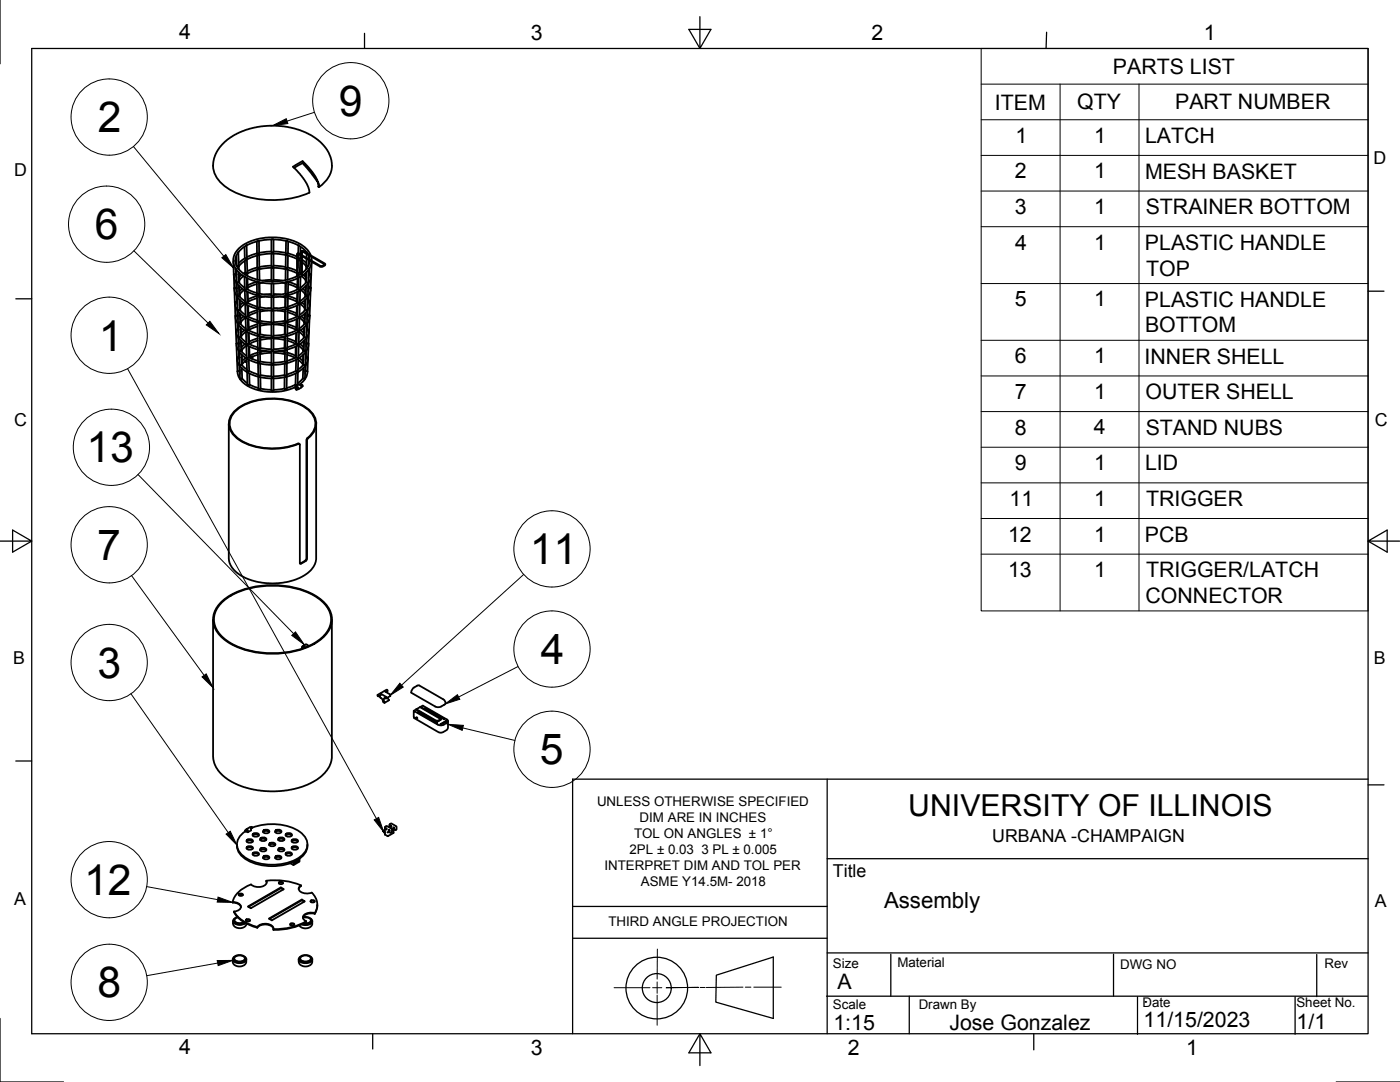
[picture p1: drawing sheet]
<svg xmlns="http://www.w3.org/2000/svg" width="279mm" height="216mm" viewBox="0 0 279 216" stroke-linecap="round" stroke-linejoin="round" font-family="sans-serif">
<!-- layer: Visible -->
<g fill="none" stroke="#000" stroke-width=".36">
<path d="M60.4 32.2l1.3 1.4 1.1 1.4 .7 1.3 .2 1h-.2v-.9l-1.4-1.9-1.7-1.9zM60.4 32.2l-1.9 1.1 2.2 2.5 .9 1.6 .1 1a18.1 18.1 0 0 1-16.6-1.1 5.1 5.1 0 0 1-2.6-4.5l.4-1.7 .6-1.3 1.5-1.6 1.4-1 1.9-1 2.2-.7 2.1-.3 2.3-.1 2.6 .3 2 .4 1.9 .8 1.4 .9 1.5 1.2 1.2 1.5 .6 1.6 .1 1.3M60.4 32.6l-1.7 .9M66.3 33.1a5.3 5.3 0 0 1-2.6 4.2M46.6 52.2l.1 2.5M46.7 54.7l.1 .8 .4 1M46.7 54.9l.1 2.6M46.8 57.5l.1 .8 .4 .9M46.8 57.7l.1 2.6M47 52v.2M47 53.6l.1 1.1M47.1 54.7h-.4"/>
<path d="M47.1 54.7v.2M47.1 53.7l.7 .8 1 .7M47.1 56.3l.1 1.2h-.4M47.1 53.7l.1 2.7 .4-.1M47.1 54.2v.7l.1 .6M47.2 57.5v.2M47.2 56.5l.1 2.7 .5-.1M47.2 56.5l.7 .7 1 .7M47.2 57l.1 1.2M47.2 59.1l.1 1.2M47.3 59.2l.1 2.6h.4M47.3 59.2l.6 .7 1 .7"/>
<path d="M47.3 59.8l.1 1.1M47.6 50.4l-.6 1.1v.8l.2 .7 .5 .7 .6 .7 1.7 1 2.6 .6 2.3 .2 2.3-.4 2.1-.7M47.6 50.4v2.7l-.4-.1v-1.9M47.6 54.3v2M47.6 53.1l-.1 .3M47.6 56.3l1.3 1.1M47.6 53.1l.1 .6M47.7 57l.1 2.1M47.7 54.4l.1 1.4-.2 .1M47.8 55.9l-.2 .2M47.8 59.1l.4 .5 .7 .5M47.8 55.9v.6"/>
<path d="M47.8 59.8v2M47.8 57.1v1.6h-.1M47.9 58.7l-.2 .2M47.9 58.7v.5M47.9 59.9v1.5h-.1M48.2 54.8l-.5 .5M48.4 57.6l-.6 .5M48.6 55.1l-.8 .8M48.7 57.8l-.8 .9M48.8 55.2l1.1 .6 1.4 .4M48.8 55.2l.1 2.6 .4-.1M48.8 49.2l.1 2.3"/>
<path d="M48.8 57.3h-.1M48.9 57.9v2.6l.1 .1 .4-.2M48.9 57.9l1.2 .6 1.2 .4M48.9 51.5l-1.3 1M48.9 52v2.4M48.9 54.4l-.3 .2M49.2 49l-.9 .6-.7 .8M49.2 49l.1 2.7-.4-.2M49.2 55.4l.1 2.3M49.3 51.8v2.7l-.4-.1M49.3 51.8l-.8 .5-.9 .8M49.3 57.7l2 .8"/>
<path d="M49.3 58.2l.1 2.2M49.4 54.6l-.4 .2M49.4 54.6v.5M49.4 55.5v1.7v.2l-.1-.1M49.4 57.4l-.1 .1M49.4 57.4v.4M49.4 58.3l.1 1.7-.1 .2-.1-.1M51.3 56.2l2.9 .4M51.3 56.2v2.4l.1 .3 .3-.3M51.3 56.2l-1.9 .7M51.3 56.7l-1.9 .7M51.3 48.2v2.4"/>
<path d="M51.3 58.9v2.4l.2 .3 .3-.3-.1-2.3M51.3 50.6l-2 .7M51.3 58.9l2.9 .4M51.3 59.1l-1.8 .7M51.3 59.5l-1.8 .7M51.3 51v2.4M51.3 53.4l-2 .7M51.3 53.8l.1 2M51.7 48.1l-2.5 .9M51.7 56.5h.1M51.7 48.1v2.5l-.1 .2-.3-.2M51.7 56.3v2.3"/>
<path d="M51.7 50.9l.1 2.6-.2 .2-.3-.3M51.7 50.9l-.1-.1-2.3 1M51.7 58.6l2.5 .3M51.7 59.3l.1 .1M51.8 53.7h-.2l-2.2 .9M51.8 53.7v2.2M51.8 56.3l-.1 .2M51.8 56.5v2.1M51.8 59l-.1 .3M51.8 59.4l.1 1.9M52.4 56.4l-.6 .1M52.8 59.2l-1 .2"/>
<path d="M54.2 53.4v2.5l.2 .3 .2-.3v-2.5M54.2 53l.2 .3 .2-.3M54.2 59.3v2.3l.2 .3 .2-.2v-2.4M54.2 47.8v2.4l.2 .3 .2-.3v-2.4M54.2 56.6v2.3l.2 .3 .2-.2v-2.4M54.2 55.8l-1.8 .2M54.2 53l-2.4 .3M54.2 58.7l-1.4 .1M54.2 50.2l-2.5 .3M54.2 50.6v2.4M54.2 47.8l.2-.1 .2 .1M54.2 53.4l.2-.1 .2 .1"/>
<path d="M54.2 50.6h.4M54.2 47.8l-2.5 .3M54.2 53.4l-2.4 .3M54.2 50.6l-2.5 .3M54.6 47.8l2.5 .3M54.6 53.4l2.4 .3M54.6 50.6l2.4 .3M54.6 55.8l1.8 .2M54.6 53l2.4 .3M54.6 58.7l1.4 .1M54.6 50.2l2.4 .3M54.6 50.6v2.4"/>
<path d="M56 59.2l.9 .2M56.4 56.4l.6 .1M56.9 59.4v1.9M56.9 59l.1 .3M57 56.5l-.1 2.1M57 56.3l.1 .2M57 53.7h.1l2.2 .8M57 53.7v2.2M57 50.9v2.5l.1 .3 .3-.3M57 50.9l.2-.1 2.1 .9M57 59.3l-.1 .1M57 58.6l-2.4 .3"/>
<path d="M57.1 48.1l2.5 .9M57.1 56.5h-.1M57.1 48.1l-.1 2.5 .2 .2 .3-.2M57.1 56.3l-.1 2.3M57.4 53.4l1.9 .7M57.4 53.8v2M57.5 58.9l-.1 2.5-.1 .2-.3-.3v-2.3M57.5 58.9l-2 .3-1.3 .1M57.5 59.1l1.8 .7M57.5 59.5l1.8 .7M57.5 50.6l1.8 .6M57.5 51l-.1 2.4"/>
<path d="M57.5 56.2l-1.9 .3-1.4 .1M57.5 56.2v2.5l-.2 .2-.3-.3M57.5 56.2l1.9 .7M57.5 56.7l1.8 .7M57.5 48.2v2.4M59.3 58.3v1.7l.1 .1M59.3 57.4l.2 .1M59.3 57.4v.4M59.4 55.5l-.1 1.7 .1 .2 .1-.1M59.4 54.6l.4 .2M59.4 51.3h.1M59.4 51.8h.1"/>
<path d="M59.5 51.8l.6 .4M59.5 57.7l-2 .8M59.5 58.2l-.1 2.2M59.5 51.8l-.1 1.7M59.5 50.7v1.1l.4-.3M59.5 55.4v2.3M59.6 49l1 .7 .6 .7M59.6 49l-.1 1.5M59.8 54.4l-.4 .1M59.8 54.4l.3 .1M59.9 57.9l-.1 2.6v.1l-.4-.2M59.9 57.9l-2.4 1"/>
<path d="M59.9 51.5l.2 .2M59.9 52l-.1 2.4M59.9 57.3h.1M59.9 50.9v.6M60 49.2l-.1 1.5M60 55.2l-1.2 .6-1.3 .4M60 55.2l-.1 2.6-.4-.1M60 57.8l.9 .9M60.1 51l.1 3.7 .1-3.6M60.1 50.8v-.6l.4-.1 4.3 2.5 .1 .2-.5 .4h-.4l-4.5-2.5-.1 4.5-.1-4.4 .1-.3 .3 .1 4.3 2.5h.3l.4-.3-4.3-2.6-.1 .1v.6M60.1 54.6l-.7 .4M60.2 55.1l.8 .8"/>
<path d="M60.3 51.8l.8 .7M60.3 52.3l.8 .8M60.4 57.6l.5 .5M60.5 54.8l.5 .5M60.9 59.9l-.1 1.6 .1-.1M60.9 58.7l.1 .2M60.9 58.7v.5M61 57.1l-.1 1.6h.1M61 59.8l-.1 2M61 55.9l.1 .2M61 59.1l-1.2 1M61 55.9v.6"/>
<path d="M61.1 54.4l-.1 1.5h.1M61.1 57l-.1 2.1M61.1 53.1l.2 .3M61.1 56.3l-1.2 1.1M61.1 53.1v.6M61.2 51.6l-.1 1.4h.5M61.2 54.3l-.1 2M61.2 50.7v.7M61.2 50.4l.2 .2M61.2 50.4v.1M61.4 59.8v1.1M61.4 59.2l-.1 2.7-.4-.1"/>
<path d="M61.4 59.2l-.6 .7-1 .7M61.5 57v1.2M61.5 59.1v1.2M61.5 56.5l-.1 2.6h-.4M61.5 56.5l-.5 .6-1.1 .8M61.5 50.9l.3 .9M61.6 57.5v.2M61.6 51.9l-.1 1.1M61.6 56.3v1.2h.4l-.2-.3M61.6 54.2v1.3M61.6 51.1v.6M61.6 53.7l-.5 .7-1.1 .8"/>
<path d="M61.6 53.7l-.1 2.8-.4-.2M61.6 53.7l.4-.5 .2-1-.1 2.5M61.7 54.7h.4M61.7 54.7v.2M61.7 60l.2 .3h-.4M61.7 53.6v1.1M61.8 52.2v-.2l-.1 .6-.3 .8-1.1 1.1M62 57.7l-.1 3-.6 1.3M62 51a7 7 0 0 0-5.7-3.5l-2.6-.1-1.8 .2-1.9 .6-1.4 .7a3.5 3.5 0 0 0-2 3.8l.5 1M62.1 51.2l.1 .8M62.1 54.9l-.1 3-.6 1.3M62.1 54.7l-.2 1-.4 .8"/>
<path d="M46.9 60.3h.4M46.9 60.3l.1 .7 .4 1M46.9 60.5l.1 2.5M47 63l.1 .8 .4 .9M47 63.2l.1 2.6M47.1 65.8l.1 .9 .4 .7M47.1 66l.1 2.6M47.2 68.6l.1 .9 .4 .7M47.2 68.7l.1 2.6M47.3 71.3l.1 .8 .4 .8M47.3 60.3v.1M47.3 71.5l.1 2.6"/>
<path d="M47.3 61.8l.1 1.2M47.4 63h-.4M47.4 74.1l.3 1.3 .9 1 1.2 .8 1.8 .7 1.9 .3h2l2.1-.4 1.4-.6M47.4 63v.2M47.4 62l.6 .6 1 .8M47.4 62l.1 2.6h.4M47.5 62.6v1M47.5 64.6v1.2M47.5 65.8h-.4M47.5 65.8v.2M47.5 64.7l.7 .8 .9 .6M47.5 64.7l.1 2.7 .4-.1"/>
<path d="M47.5 65.4l.1 1M47.6 67.4v1.1M47.6 68.5l-.4 .1M47.6 68.6v.1M47.6 67.4l.1 2.7 .4-.1M47.6 67.4l.7 .8 .8 .6M47.6 68.2l.1 .9M47.7 70.1v1.2h-.4M47.7 70.2l.1 2.7 .4-.1M47.7 70.2l.5 .5 1 .8M47.7 71.3v.2M47.8 71v.8"/>
<path d="M47.8 72.9v1.2h-.4M47.8 72.9l.1 2.7 .4-.1M47.8 72.9l.8 .9 .7 .5M47.8 73.8l.1 .8M47.8 61.8l1.2 1.1M47.9 62.5v2.1M47.9 61.5l-.1 .2M47.9 64.6l1.2 1M47.9 61.5l.1 .5M48 65.2v2.1M48 62.6v1.6h-.1M48 67.3l1.1 1"/>
<path d="M48 64.3l-.1 .2M48 64.3v.4M48.1 65.3v1.8l-.1-.1M48.1 67.2h-.1M48.1 68v2M48.1 67.1v.1M48.1 70l1.1 1M48.1 67.1l.1 .3M48.2 70h-.1M48.2 70.7v2.1M48.2 68.1v1.7h-.1M48.2 69.9v.1"/>
<path d="M48.2 72.8l1.1 .9M48.2 69.9l.1 .3M48.3 73.4v2.1M48.3 70.8v1.8h-.1M48.3 75.5l1.1 1M48.5 60.4l-.6 .5M48.6 63.1l-.6 .6M48.8 65.9l-.7 .6M48.9 60.6l-1 .9M48.9 68.7l-.7 .6M48.9 60.6l.1 2.6 .1 .1 .3-.2M48.9 60.6l1 .6 1.5 .4"/>
<path d="M49 63.4l1.1 .5 1.3 .4M49 63.4l.1 2.6v.1l.4-.3M49 63.4l-1 .9M49 72l.1 .1h-.2M49 71.4l-.7 .6M49.1 66.1l2 .9 3.1 .4M49.1 66.1v2.5l.2 .2 .3-.2M49.1 66.2l-1 .9M49.1 71.9v.3l-.2-.1M49.1 71.9l-.9 .9M49.1 68.8l.2 2.7 .4-.2M49.1 68.8l2.1 .9 3 .4"/>
<path d="M49.2 69l-1 .9M49.2 71.8l-.1 .1M49.2 71.5l.1 2.5 .1 .2 .3-.2M49.2 71.5l2.3 1M49.3 72.1l-.2 .1M49.3 74.3l.1 2.6 .4-.2M49.3 74.3l2.2 .9M49.4 60.4l1.9 .8M49.4 60.9v2.2M49.4 63.1l2 .8M49.4 63.6l.1 2.2M49.5 60.2l-.2 .1"/>
<path d="M49.5 65.8l1.9 .8M49.5 66.3l.1 2.3M49.5 60.2v.3M49.5 61l.1 1.8-.2 .1M49.6 63l-.2 .1M49.6 68.6l1.9 .7M49.6 63v.2M49.6 63.7l.1 1.9-.2 .1M49.6 69l.1 2.3M49.7 65.8l-.1 .1M49.7 71.3l1.8 .7M49.7 71.8v2.2"/>
<path d="M49.7 65.8v.1M49.7 66.4v2.1h-.1M49.7 74l1.8 .7M49.7 69.1l.1 2.3M49.7 74.5l.1 2.2M49.8 76.7l1.8 .7M50 71.4v.1M50.1 71.2l-.2 .2M50.1 71.2v.3M50.2 71.2h-.1M50.2 71.1l-.1 .1M50.4 71.1l-.2 .1"/>
<path d="M50.4 71.1v.4l-.2 .1M51.3 61.6l.1 2.5 .1 .2 .3-.3v-2.3M51.4 61.6l2.8 .4M51.4 61.9l-1.8 .6M51.4 62.3l-1.8 .7M51.4 64.3v2.5l.2 .2 .2-.3M51.4 64.3l2.8 .4M51.4 64.7l-1.8 .7M51.4 65.1l-1.7 .7M51.4 67l.1 2.5 .1 .2 .3-.3-.1-2.3M51.4 68l-1.7 .6M51.4 67.5l-1.7 .7"/>
<path d="M51.5 69.7v2.5l.1 .2 .3-.3v-2.2M51.5 70.3l-1.7 .7M51.5 70.8l-1.1 .4M51.5 72.5v2.4l.2 .2 .3-.3M51.5 72.5l2.7 .3M51.5 75.2l.1 2.4a.2 .2 0 0 0 .2 .2 .2 .2 0 0 0 .2-.2M51.5 75.2l2.7 .3M51.8 61.3l2.4 .3M51.8 62.1l.1 .1M51.8 64l2.4 .3M51.8 64.4v2.3M51.8 65h.1"/>
<path d="M51.8 66.7l2.4 .3M51.9 61.7l-.1 .4M51.9 69.4l2.3 .3M51.9 62.2v1.8M51.9 61.7h.1M51.9 64.5l-.1 .4M51.9 72.1l2.3 .3M51.9 72.6l.1 2.2M51.9 65v1.7M51.9 67.2v.6h.1M52 74.8l2.2 .3M52 75.3v2.3"/>
<path d="M52 67.8v1.6M52 69.9l-.1 .6M52 77.5l2.2 .3M52.2 64.5l-.3 .1M52.6 67.3l-.6 .1M53.1 70l-1.1 .2M53.4 62l-1.5 .2M54.2 75.5v2.4l.2 .2 .2-.2v-2.4M54.2 72.8v2.4l.2 .2 .2-.2v-2.4M54.2 62v2.3l.2 .3 .2-.2v-2.4M54.2 70.1v2.4l.2 .2 .2-.2v-2.4M54.2 64.7v2.4l.2 .2 .2-.2v-2.4"/>
<path d="M54.2 69.7l.2 .3 .2-.3M54.2 70.4l-2.3 .3M54.2 67.6l-2.2 .2M54.2 64.7l-2.3 .3M54.2 61.5h-.8M54.2 67.4v2.3M54.6 64.7l2.4 .3M54.6 70.4l2.3 .3M54.6 67.6l2.2 .2M54.6 61.5h.8M54.6 67.4v2.3M55.4 62l1.5 .2"/>
<path d="M55.6 70l1.2 .2M56.2 67.3l.6 .1M56.5 64.5l.4 .1M56.8 69.9l.1 .6M56.8 77.5l-2.2 .3M56.8 75.3v2.3M56.8 67.2l.1 .6h-.1M56.8 74.8l-2.2 .3M56.8 67.8v1.6M56.8 72.6v2.2M56.8 65v1.7M56.9 64.5l.1 .4"/>
<path d="M56.9 72.1l-2.3 .3M56.9 62.2v1.8M56.9 61.7h.1M56.9 61.7l.1 .4M56.9 69.4l-2.3 .3M56.9 66.7l-2.3 .3M57 64l-2.4 .3M57 64.4l-.1 2.3M57 62.1l-.1 .1M57 61.3l-2.4 .3M57.2 75.2l-1.6 .3h-1.4M57.2 75.2v2.4l-.2 .2-.2-.2"/>
<path d="M57.3 72.5l-.1 2.4-.1 .2-.3-.3M57.3 72.5l-1.7 .2-1.4 .1M57.3 69.7v2.5l-.2 .2-.2-.2v-2.3M57.3 69.7l-1.8 .4h-1.3M57.3 70.3l1.7 .7M57.3 70.8l1.6 .6M57.3 68l1.8 .6M57.3 67l-1.8 .4h-1.3M57.3 67v2.4l-.1 .3-.3-.3v-2.3M57.3 67.5l1.8 .7M57.4 64.3l-1.6 .3-1.6 .1M57.4 64.3l-.1 2.5-.1 .2-.3-.3"/>
<path d="M57.4 64.7l1.7 .7M57.4 65.1l1.7 .7M57.4 61.6v2.5l-.1 .2-.3-.3v-2.3M57.4 61.6l-1.7 .3-1.5 .1M57.4 61.9l1.8 .6M57.4 62.3l1.8 .7M58.8 77.3l.3 .2M59 76.7l.2 .2M59 76.7l-1.8 .7M59 69.1v2.3M59 77.5l.4-.2 .1 .3M59 77.1l-.1 .1"/>
<path d="M59 77.5l.2 .3zM59 74l-1.8 .7M59 77l.4 .3M59 74.5v2.2M59.1 66.4l-.1 2 .1 .2 .1-.1M59.1 65.8l.1 .1M59.1 71.8l-.1 2.2M59.1 65.8v.1M59.1 71.3l-1.8 .7M59.2 63.7l-.1 2h.2M59.2 63l.1 .1M59.2 68.6l-1.9 .7"/>
<path d="M59.2 69l-.1 2.3M59.2 63v.2M59.2 61v1.8l.2 .1M59.2 66.3v2.3M59.3 60.2l.1 .1M59.3 65.8l-1.9 .8M59.3 60.2l-.1 .3M59.3 76.9l-.3 .2M59.3 63.1l-1.9 .8M59.3 63.6v2.2M59.4 76.9l.2-.2 .4 .2 .3-.1 .1 .2-.2 .2M59.4 76.8l-.1 .1"/>
<path d="M59.4 77.7h.1M59.4 60.9l-.1 2.2M59.4 60.4l-2 .8M59.4 77.3l.2 .3-.2 .1M59.5 74.3l-1.1 .5-1.2 .4M59.5 77.6l-.3 .2M59.5 71.5v2.6l-.1 .1-.4-.2M59.5 71.5l-2.2 1M59.5 71.8l1 1M59.6 68.8l-.1 2.6v.1l-.4-.2M59.6 68.8l-.9 .5-1.4 .4M59.6 69l.9 .9"/>
<path d="M59.7 66.2l.9 .9M59.7 66.1l-2.4 .9M59.7 66.1l-.1 2.5a.18 .18 0 0 1-.2 .2 .18 .18 0 0 1-.2-.2M59.7 71.4l.8 .6M59.8 63.4l-1.1 .5-1.3 .4M59.8 63.4l-.1 2.6-.4-.2M59.8 63.4l.9 .9M59.8 60.6v2.6l-.1 .1-.4-.2M59.8 60.6l-.9 .6-1.5 .4M59.8 60.1h.1M59.9 68.7l.7 .6M59.9 60.6l.9 .9"/>
<path d="M60 65.9l.6 .6M60 76.9l.2 .3-.7 .5M60.1 63.1l.6 .6M60.3 60.4l.5 .5M60.4 75.5l-1 1M60.5 70.8l-.1 1.8h.1M60.5 69.9l.1 .1M60.5 73.4l-.1 2.1M60.5 69.9v.3M60.5 72.8l-1 .9M60.6 68.1l-.1 1.8 .1-.1M60.6 70h.1"/>
<path d="M60.6 70.7l-.1 2.1M60.6 67.1l.1 .1M60.6 70l-1.1 1M60.6 67.1v.3M60.7 65.3l-.1 1.7h.1M60.7 67.2h.1M60.7 68l-.1 2M60.7 64.3l.1 .2M60.7 67.3l-1.1 1M60.7 64.3v.4M60.8 62.6l-.1 1.7 .1-.1M60.8 65.2l-.1 2.1"/>
<path d="M60.8 61.5l.1 .2M60.8 61.5v.5M60.8 64.6l-1.1 1M60.9 62.5l-.1 2.1M60.9 73.8v.8M60.9 61.8l-1.1 1.1M60.9 72.9l-.5 .6-.9 .8-.1 2.5M60.9 72.9v2.7l-.5-.1M61 72.9l-.1 1.2h.5M61 71v.8M61 70.2v2.6h-.5M61 70.2l-.7 .8-.8 .5"/>
<path d="M61 71.3v.2M61.1 70.1l-.1 1.2h.5M61.1 68.2v.9M61.2 68.5l.4 .1M61.2 67.4l-.2 2.7-.4-.1M61.2 67.4l-.9 .9-.7 .5M61.2 68.6v.1M61.2 65.4v1M61.2 67.4v1.1M61.2 64.7l-.6 .7-.9 .7M61.2 64.7v2.7l-.5-.1M61.3 65.8h.4"/>
<path d="M61.3 65.8v.2M61.3 62.6v1M61.3 64.6v1.2M61.3 62l-.6 .7-.9 .7M61.3 62l-.1 2.7-.4-.1M61.4 74.1l-.4 1.3-.6 .8-.7 .6M61.4 63v.2M61.4 61.8v1.2M61.5 71.3l-.2 .8-.4 .8M61.5 71.5l-.1 2.6M61.5 60.3v.1M61.6 68.6l-.1 .6-.5 1"/>
<path d="M61.6 68.7l-.1 2.6M61.6 62.7l.2 .3h-.4M61.7 65.8l-.1 .8-.4 .8M61.7 66l-.1 2.6M61.8 63.2l-.1 2.6M61.9 60.5l-.1 3-.6 1.2M45.7 84.5v26.8a5 5 0 0 0 3.5 4.1l1.5 .5 1.6 .4 3.1 .1 3.1-.6 1.2-.4 1.4-.8a4 4 0 0 0 2-3.3v-26.8M59.8 88.6l-.2-.1a14.2 14.2 0 0 1-11.7-.7 3.6 3.6 0 0 1-1.6-4.8 9.1 9.1 0 0 1 7.1-3.4 11.7 11.7 0 0 1 8.2 2.3 3.5 3.5 0 0 1-.3 5.6l-.1 .3v23.7l-.3 .3M60.1 112.5l1-.6 .2-.4v-23.7l.1-.3a3.5 3.5 0 0 0 .4-5.7 12.9 12.9 0 0 0-11.7-1.6 6.2 6.2 0 0 0-4.3 3.4 3.7 3.7 0 0 0 2 4.2 14.2 14.2 0 0 0 11.9 .8l.1 .1v23.7l.3 .1M60.9 111.8l-1 .6M42.5 123.6v27.4l.2 1.2 .5 1 .7 1 1.5 1.3 1.2 .7 1.5 .7 1.8 .5 1.7 .3 2.2 .2 3.7-.2 2-.5 2-.7 1.8-.9 1.2-1 1.1-1.4 .4-.9 .2-1.1v-27.6M44.1 120.2a15.1 15.1 0 0 1 11-3.4 14.6 14.6 0 0 1 9.6 3.4 4.5 4.5 0 0 1 0 6.8 15.1 15.1 0 0 1-11 3.4 14.6 14.6 0 0 1-9.6-3.4 4.5 4.5 0 0 1 0-6.8z"/>
<path d="M44.2 120.3a14.9 14.9 0 0 1 10.9-3.4 14.4 14.4 0 0 1 9.5 3.4 4.4 4.4 0 0 1 0 6.6 14.9 14.9 0 0 1-10.9 3.4 14.4 14.4 0 0 1-9.5-3.4 4.4 4.4 0 0 1 0-6.6zM60.6 129.3h.1M60.6 129l.4 .2M60.7 129h-.4v.4M61.2 128.6l.5 .3M61.3 128.6h-.3l-.6 .3M75.4 138.7l.1 .2zM75.8 138.8l.1 .4M75.9 139.2l.3 .2 .3 .6 .2 .2M76 138.7l-.5 .3M76 138.7l-.1-.3 1.1 .6M76.7 139.4l-.1 .2 .2 .5"/>
<path d="M76.8 137.9l1.1 .7v.3l-.9 .5M76.8 139.3h-.1M76.8 139.3h.3M76.9 139.3l-.2 .1M77 139l.1 .1M77.1 139.1v.2M77.2 137.6l-1.8 1.1M77.2 137.6l.2 .2-.4 .3M77.4 139.2l.2 .5M77.6 139.7h.1M77.6 139.7l-.8 .5M82.7 137.2l-.5 .4-.1 .6 4.7 2.8"/>
<path d="M83.7 136.8l4.8 2.8a.59 .59 0 0 1 .4 .4 .59 .59 0 0 1-.2 .6l-.6 .4M83.7 136.8h-.3l-.7 .4M76.8 140.1l-.1 .1M82.6 143.1v-1.3l4.8 2.8 .6 .1 .6-.1M82.6 141.8l.4-.2 4 2.3M82.6 143.1l.1 .2 5.1 2.9 .5-.1 .9-.5 .2-.4v-1.3M83.1 143.1l.2 .3zM83.1 141.5l4 2.3h.3M83.1 141.5l.7-.4 4 2.3M83.1 141.5v.1M83.4 142.1h.1l3.8 2.2-.1 .1zM83.5 142.1v.1"/>
<path d="M83.9 141l.5-.2 4.8 2.7 .2 .2v.4l-.8 .5M83.9 141l4 2.3M84 141l-.1 .1M84.8 141.3l.1-.1 3.8 2.2-.1 .1zM84.9 141.2v.2M86.8 141l.7 .1 .6-.1M87 143.9h.6M87.8 143.6l-.4 .2M87.8 143.4v.2M87.8 144.5l1.2-.7 .2 .1-1.2 .7zM87.9 143.3l.1 .2-.5 .4M89 143.8v.2"/>
<path d="M46.4 180l.1 .1a1.62 1.62 0 0 1 1.6 .9M46.5 180a1.25 1.25 0 0 1 1.6 1.2 1.54 1.54 0 0 1-1.4 .7M47.3 168.5a3.4 3.4 0 0 0 2 3.1 10.8 10.8 0 0 0 10.7-.4 3.1 3.1 0 0 0 1.4-2.4M47.6 178.5l.6-.2 .3 .3-.6 .2zM47.6 178.6l.5-.2 .4 .2M48.9 165.7l.1 .2zM49.1 165.9h.1M49.1 165.9l.3 .2M49.2 167.7a.71 .71 0 0 1 1.3 .2 .71 .71 0 0 1-1.3-.2zM49.2 169.1a.71 .71 0 0 1 1.3 .2 .71 .71 0 0 1-1.3-.2zM49.2 165.5l-.3 .2M49.2 165.5l.2 .2-.4 .2"/>
<path d="M49.2 167.9l.6-.2 .6 .2M49.2 169.3l.6-.2 .6 .2M50 165.1l.3-.1v.2M50.1 165.4v.3l-.7 .4v-.5l-.2-.1-.1 .1M50.1 165.3l-.2-.2-.7 .4M50.3 165.2l-.2 .1M50.3 165.2a10.9 10.9 0 0 1 9.5 .8 2.84 2.84 0 0 1 .1 5 10.6 10.6 0 0 1-11.3-.1 2.84 2.84 0 0 1 .4-5M50.4 166.5a.71 .71 0 0 1 1.3 .2 .71 .71 0 0 1-1.3-.2zM50.4 170.3a.71 .71 0 0 1 1.3 .2 .71 .71 0 0 1-1.3-.2zM50.4 166.7l.6-.2 .6 .2M50.4 170.5l.6-.2 .6 .2M51.9 167.4a.71 .71 0 0 1 1.2 .2 .71 .71 0 0 1-1.2-.2z"/>
<path d="M51.9 169.4a.71 .71 0 0 1 1.2 .2 .71 .71 0 0 1-1.2-.2zM51.9 167.6l.6-.2 .6 .2M51.9 169.7l.6-.3 .6 .3M52.5 171a.71 .71 0 0 1 1.2 .2 .71 .71 0 0 1-1.2-.2zM52.5 165.8a.71 .71 0 0 1 1.2 .2 .71 .71 0 0 1-1.2-.2zM52.5 171.2l.6-.2 .6 .2M52.5 166l.6-.2 .6 .2M53.2 175.7a1.13 1.13 0 0 1-1.5 1.3 2.14 2.14 0 0 1-1.6-.5 5.4 5.4 0 0 0-3.7 3.5M53.2 176.1l-.1-.4a13.5 13.5 0 0 1 7 1M53.7 168.4a.71 .71 0 0 1 1.2 .2 .71 .71 0 0 1-1.2-.2zM53.7 168.6l.6-.2 .6 .2M54.9 171a.71 .71 0 0 1 1.3 .2 .71 .71 0 0 1-1.3-.2z"/>
<path d="M54.9 165.8a.71 .71 0 0 1 1.3 .2 .71 .71 0 0 1-1.3-.2zM54.9 171.2l.6-.2 .6 .2M54.9 166l.6-.2 .6 .2M55.5 169.4a.71 .71 0 0 1 1.2 .2 .71 .71 0 0 1-1.2-.2zM55.5 167.4a.71 .71 0 0 1 1.2 .2 .71 .71 0 0 1-1.2-.2zM55.5 169.7l.6-.3 .6 .3M55.5 167.6l.6-.2 .6 .2M55.6 176.1l.6-.2 .3 .3-.6 .2zM55.6 176.3l.5-.2 .4 .2M56 177.1l-6.5 3.8 .6 .3 6.5-3.8-.6-.3v.1M56.5 177.5l-.5-.3-6.4 3.8M57 170.3a.71 .71 0 0 1 1.3 .2 .71 .71 0 0 1-1.3-.2z"/>
<path d="M57 166.5a.71 .71 0 0 1 1.3 .2 .71 .71 0 0 1-1.3-.2zM57 170.5l.6-.2 .6 .2M57 166.7l.6-.2 .6 .2M57.9 172.3l.7 .3M58.2 169.1a.71 .71 0 0 1 1.3 .2 .71 .71 0 0 1-1.3-.2zM58.2 167.7a.71 .71 0 0 1 1.3 .2 .71 .71 0 0 1-1.3-.2zM58.2 169.3l.6-.2 .6 .2M58.2 167.9l.6-.2 .6 .2M59.3 171.7l.2 .2-.7 .4v-.3l.7-.4v.3M59.8 171.3v.6l-1.2 .7v-.6M60 176.7l-.4 .7M60.1 176.7a.78 .78 0 0 0-.5 .8 .78 .78 0 0 0 .8 .6 2.71 2.71 0 0 0 1.8 0 3.1 3.1 0 0 1 .6 4.1"/>
<path d="M60.2 179.5l-6.5 3.8 .6 .3 6.5-3.7-.6-.4v.1M60.7 179.9l-.5-.3-6.4 3.8M61.3 168.5v.3M62 179.8l.5-.2 .3 .3-.5 .2zM62 179.9l.4-.2 .4 .2M76.8 166l-.4-.2 .4 .5M76.8 165.5l-.4 .3M76.8 166.5l.6 .3M76.8 166.5h.1M77 165.2l.2 .3zM77.5 165.9l-.2 .2M77.6 166l.3 .2 .3-.1v-.7l-.9-.5-.4 .1-.1 1.5"/>
<path d="M77.6 165.6l.2 .3zM77.6 165.1l.1-.6 .4-.2 1 .6v.6l-.3 .2-.3-.2M77.9 164.7l.2 .3zM78.5 165.4v.1M78.5 165.5l-.3 .1M78.5 165.1l.2 .3zM78.5 166.2l-1.1 .6h-.1M78.5 165.5v.7M46.4 191.4v.6l.2 .4 .3 .2 .7 .2h.6l.6-.2 .3-.6v-.6M46.5 183.8v.5l.2 .5 .9 .4h.7l.5-.2 .4-.7M46.6 191.3a1.12 1.12 0 0 0 1.7 .8l.6-.4 .1-.4M46.7 183.8a1.47 1.47 0 0 0 2.2 .3"/>
<path d="M46.7 183.6v.2M46.7 191a1.47 1.47 0 0 1 2.3 .3 1.38 1.38 0 0 1-2.4 0zM46.7 181.9a7.1 7.1 0 0 0 4.7 3.1 2.14 2.14 0 0 1 3.2 .1v.3M46.7 181.9a5.7 5.7 0 0 0 3.8 3l.8 .2M46.8 190.9l-.3 .3a.72 .72 0 0 0 .7 .9l.4 .1a1.49 1.49 0 0 0 1.6-.7l-.3-.6M46.8 191a1.35 1.35 0 0 1 2.1 .3 1.25 1.25 0 0 1-2.2 0zM46.8 183.3a.6 .6 0 0 0-.3 .6 .6 .6 0 0 0 .6 .5l1 .1 .9-.3M47.4 183a.65 .65 0 0 0-.7 .7 .65 .65 0 0 0 .8 .6h.7l.6-.2M47.5 183.1a.58 .58 0 0 0-.7 .5 .58 .58 0 0 0 .7 .6h.7l.5-.2M49.1 183.6l.5-.2 .3 .3-.5 .2zM49.1 183.7l.4-.2 .4 .2M49.2 183.6v.2"/>
<path d="M49.2 183.8v.1M51.4 185v.1M51.4 185.1a2.22 2.22 0 0 1 3.1 0l.1 .3M57.9 184.4l.5-.2 .3 .3-.5 .2zM57.9 184.5l.4-.2 .4 .2M59.6 191.4v.6l.3 .5 .9 .3h.6l.6-.2 .3-.6v-.6M59.8 191.3a1.12 1.12 0 0 0 1.6 .8l.7-.4v-.4M59.9 191a1.47 1.47 0 0 1 2.3 .3 1.38 1.38 0 0 1-2.4 0zM59.9 190.9l-.2 .3a.72 .72 0 0 0 .7 .9l.4 .1a1.49 1.49 0 0 0 1.5-.7l-.3-.6M60 191a1.35 1.35 0 0 1 2 .3 1.25 1.25 0 0 1-2.1 0zM60.4 183.1h.7a.79 .79 0 0 1 .9 .7 1.22 1.22 0 0 1-1.4 .4M60.4 183h.4a.93 .93 0 0 1 1.3 .8 1.44 1.44 0 0 1-1.6 .5"/>
<path d="M60.5 183.1a1.89 1.89 0 0 1 2.3-.8 1.55 1.55 0 0 0-1.8 0 .76 .76 0 0 0-.5 .8 .76 .76 0 0 0 .6 .7M61.1 183.8v.2M61.1 184a12.2 12.2 0 0 1-6.5 1.5v-.1M61.1 183.8a12.2 12.2 0 0 1-6.5 1.6M62 183.3l.3 .3a1.01 1.01 0 0 1-1.4 1l-.7-.1M62.1 183.7v.1M62.2 183.8a1.36 1.36 0 0 1-1.9 .6M62.3 183.8l-.1 .8-.6 .5-1.1 .1-.8-.5M63.3 180.5l-.1 .8-.4 1"/>
</g>
<g fill="#000">
<circle cx="47" cy="52" r=".18"/>
<circle cx="47.1" cy="54.7" r=".18"/>
<circle cx="47.2" cy="57.5" r=".18"/>
<circle cx="61.6" cy="57.5" r=".18"/>
<circle cx="61.7" cy="54.7" r=".18"/>
<circle cx="47.4" cy="63" r=".18"/>
<circle cx="47.5" cy="65.8" r=".18"/>
<circle cx="47.6" cy="68.6" r=".18"/>
<circle cx="47.7" cy="71.3" r=".18"/>
<circle cx="49.7" cy="68.6" r=".18"/>
<circle cx="59" cy="68.6" r=".18"/>
<circle cx="61" cy="71.3" r=".18"/>
<circle cx="61.2" cy="68.6" r=".18"/>
<circle cx="61.3" cy="65.8" r=".18"/>
<circle cx="61.4" cy="63" r=".18"/>
</g>
<!-- layer: Border -->
<g fill="none" stroke="#000" stroke-width=".25">
<path d="M0 0v12.7M6.3 9.7h266.7v196.6h-266.7zM72.7 6.6v3.1M139.7 3.3v6.4l2.2-3.8h-4.4l2.2 3.8M208.9 6.4l-.1 3.3M3.2 59.6h3.1M273 58.1h3.2M0 108h6.3l-3.8-2.2v4.4l3.8-2.2M273 108l3.8 2.2v-4.4l-3.8 2.2h6.4M3.2 151.8h3.1M273 156.6h3.2M0 203.2v12.7h12.7"/>
<path d="M74.4 206.3v3M139.7 206.3l-2.2 3.8h4.4l-2.2-3.8v6.3M206.3 206.3v3.2M266.7 215.9h12.7"/>
</g>
<!-- layer: Titleblock -->
<g fill="none" stroke="#000" stroke-width=".25">
<path d="M165.1 155.5v50.8M273 155.5h-158.7v50.8M165.1 171.3h107.9M114.3 187.2h50.8M114.3 180.9h50.8M143 194.6l11.3-3.6v12.2l-11.4-3.2zM165 198.8h107.9M165.1 190.1h107.9M177.8 190.4v8.4M181.5 198.8v7.5M222.2 190.4v8.4M227 198.9v7.5"/>
<path d="M258.5 198.9v7.5M262.8 190.5v8.4"/>
<circle cx="131.1" cy="197.2" r="6.1"/>
<circle cx="131.1" cy="197.2" r="2.89"/>
</g>
<circle cx="228.6" cy="199.9" r=".18" fill="#000"/>
<path d="M122.6 197.1h7.1M130.2 197.1h1.9M131.1 195.9v2.3M131.1 198.6v6M131.2 189.4l-.1 6M139.4 197l-6.6 .1 6.6-.1M139.7 197h1M148.3 197h-7.4M148.7 197h1.2M150.4 197h5.5" fill="none" stroke="#000" stroke-width=".2"/>
<!-- layer: Parts Lists -->
<g fill="none" stroke="#000" stroke-width=".2">
<path d="M195.8 9.7h77.2v112.2h-77.2zM195.8 16.8h77.2M211.6 16.8v105.1M227.3 16.8v105.1M195.8 23.9h77.2M195.8 31h77.2M195.8 38.1h77.2M195.8 45.2h77.2M195.8 56.6h77.2M195.8 67.9h77.2M195.8 75h77.2M195.8 82.1h77.2"/>
<path d="M195.8 89.2h77.2M195.8 96.4h77.2M195.8 103.5h77.2M195.8 110.6h77.2"/>
</g>
<!-- layer: Balloons -->
<g fill="none" stroke="#000" stroke-width=".2">
<path d="M26.6 29.2l18.1 21.9M62.7 22.4l-5.4 1.8M26.7 50.1l14.8 14.4M25.5 73.6l49.6 89.7M27.6 94.7l31 31.7M26.3 114.9l14.4 19.9M104.5 114.6l-24.4 22.1M26.1 138.5l19.5 27.6M103.4 133l-11.9 6.1M92.4 145.2l10.3 2.5M29.3 176.9l14.1 2.6M43.4 192.2l-14.1 2.5"/>
<circle cx="21.8" cy="23.4" r="7.6"/>
<circle cx="70" cy="20.1" r="7.6"/>
<circle cx="21.3" cy="44.7" r="7.6"/>
<circle cx="21.8" cy="66.9" r="7.6"/>
<circle cx="22.2" cy="89.3" r="7.6"/>
<circle cx="21.8" cy="108.7" r="7.6"/>
<circle cx="110.2" cy="109.5" r="7.6"/>
<circle cx="21.8" cy="132.2" r="7.6"/>
<circle cx="110.2" cy="129.5" r="7.6"/>
<circle cx="110.2" cy="149.5" r="7.6"/>
<circle cx="21.8" cy="175.5" r="7.6"/>
<circle cx="21.8" cy="196" r="7.6"/>
</g>
<path d="M54.4 25.1l2.7-1.4 .3 1zM44.3 51.4l.8-.6 1.5 2.7zM41.9 64.1l1.8 2.5-2.5-1.8zM40.3 135.1l.8-.6 1.4 2.7zM58.2 126.8l.8-.7 1.7 2.5zM79.8 136.3l.7 .8-2.6 1.6zM88.8 140.5l2.5-1.9 .5 .9zM89.4 144.5l3.1 .2-.3 1zM43.5 179l2.9 1.1-3.1-.1zM45.1 166.4l.9-.5 1.3 2.7zM74.7 163.6l.9-.5 1 2.9zM43.3 191.7l3.1-.1-2.9 1.1z" fill="#000" stroke="#000" stroke-width=".2"/>
<g font-size="8.5">
<text x="67.6" y="23.1">9</text>
<text x="19.5" y="26.4">2</text>
<text x="18.9" y="47.8">6</text>
<text x="19.7" y="70">1</text>
<text x="17.2" y="92.3">13</text>
<text x="19.4" y="111.8">7</text>
<text x="105.7" y="112.6">11</text>
<text x="19.4" y="135.2">3</text>
<text x="107.9" y="132.6">4</text>
<text x="107.8" y="152.5">5</text>
<text x="16.8" y="178.6">12</text>
<text x="19.4" y="199">8</text>
</g>
<text font-size="6" x="181.3" y="162.9">UNIVERSITY OF ILLINOIS</text>
<text font-size="4.4" x="176.4" y="181.2">Assembly</text>
<g font-size="4.3">
<text x="35.8" y="7.8">4</text>
<text x="105.9" y="7.9">3</text>
<text x="173.9" y="7.9">2</text>
<text x="240.2" y="8">1</text>
<text x="222.1" y="14.8">PARTS LIST</text>
<text x="198.6" y="21.9">ITEM</text>
<text x="215" y="21.8">QTY</text>
<text x="234.5" y="21.8">PART NUMBER</text>
<text x="202.6" y="28.5">1</text>
<text x="218.4" y="28.5">1</text>
<text x="228.5" y="28.5">LATCH</text>
<text x="202.5" y="35.6">2</text>
<text x="218.4" y="35.6">1</text>
<text x="228.5" y="35.6">MESH BASKET</text>
<text x="202.5" y="42.7">3</text>
<text x="218.4" y="42.7">1</text>
<text x="228.6" y="42.8">STRAINER BOTTOM</text>
<text x="202.6" y="49.8">4</text>
<text x="218.4" y="49.8">1</text>
<text x="228.5" y="49.9">PLASTIC HANDLE</text>
<text x="228.7" y="55">TOP</text>
<text x="202.5" y="61.2">5</text>
<text x="218.4" y="61.2">1</text>
<text x="228.5" y="61.2">PLASTIC HANDLE</text>
<text x="228.5" y="66.3">BOTTOM</text>
<text x="202.5" y="72.5">6</text>
<text x="218.4" y="72.5">1</text>
<text x="228.4" y="72.5">INNER SHELL</text>
<text x="202.5" y="79.6">7</text>
<text x="218.4" y="79.6">1</text>
<text x="228.6" y="79.7">OUTER SHELL</text>
<text x="202.5" y="86.7">8</text>
<text x="218.3" y="86.7">4</text>
<text x="228.6" y="86.7">STAND NUBS</text>
<text x="202.5" y="93.8">9</text>
<text x="218.4" y="93.8">1</text>
<text x="228.5" y="93.8">LID</text>
<text x="201.5" y="100.9">11</text>
<text x="218.4" y="100.9">1</text>
<text x="228.7" y="101">TRIGGER</text>
<text x="201.2" y="108.1">12</text>
<text x="218.4" y="108.1">1</text>
<text x="228.5" y="108.1">PCB</text>
<text x="201.2" y="115.1">13</text>
<text x="218.4" y="115.1">1</text>
<text x="228.7" y="115.2">TRIGGER/LATCH</text>
<text x="228.6" y="120.3">CONNECTOR</text>
<text x="167.1" y="197.4">A</text>
<text x="166.3" y="205.5">1:15</text>
<text x="189.5" y="205.5">Jose Gonzalez</text>
<text x="228.2" y="205">11/15/2023</text>
<text x="258.8" y="205.4">1/1</text>
<text x="35.8" y="210.4">4</text>
<text x="105.9" y="210.5">3</text>
<text x="169.2" y="210.5">2</text>
<text x="236.7" y="210.6">1</text>
</g>
<g font-size="3.5">
<text x="2.8" y="35.1">D</text>
<text x="274.1" y="32.8">D</text>
<text x="2.8" y="85.1">C</text>
<text x="274.4" y="85.1">C</text>
<text x="2.6" y="132.5">B</text>
<text x="274.2" y="132.5">B</text>
<text x="198" y="168">URBANA -CHAMPAIGN</text>
<text x="166.2" y="175.1">Title</text>
<text x="2.8" y="180.6">A</text>
<text x="274.4" y="181">A</text>
</g>
<g font-size="2.7">
<text x="119.1" y="160.8">UNLESS OTHERWISE SPECIFIED</text>
<text x="126.6" y="167.3">TOL ON ANGLES ± 1°</text>
<text x="127.7" y="164.1">DIM ARE IN INCHES</text>
<text x="120.6" y="173.7">INTERPRET DIM AND TOL PER</text>
<text x="125.6" y="170.5">2PL ± 0.03 3 PL ± 0.005</text>
<text x="127.9" y="176.9">ASME Y14.5M- 2018</text>
<text x="121.4" y="184.8">THIRD ANGLE PROJECTION</text>
<text x="166.2" y="193.2">Size</text>
<text x="179.1" y="193">Material</text>
<text x="223.5" y="193.4">DWG NO</text>
<text x="264.4" y="193.1">Rev</text>
<text x="166.2" y="201.3">Scale</text>
<text x="183.3" y="201.3">Drawn By</text>
<text x="228" y="200.9">Date</text>
<text x="258.7" y="200.9">Sheet No.</text>
</g>
</svg>
